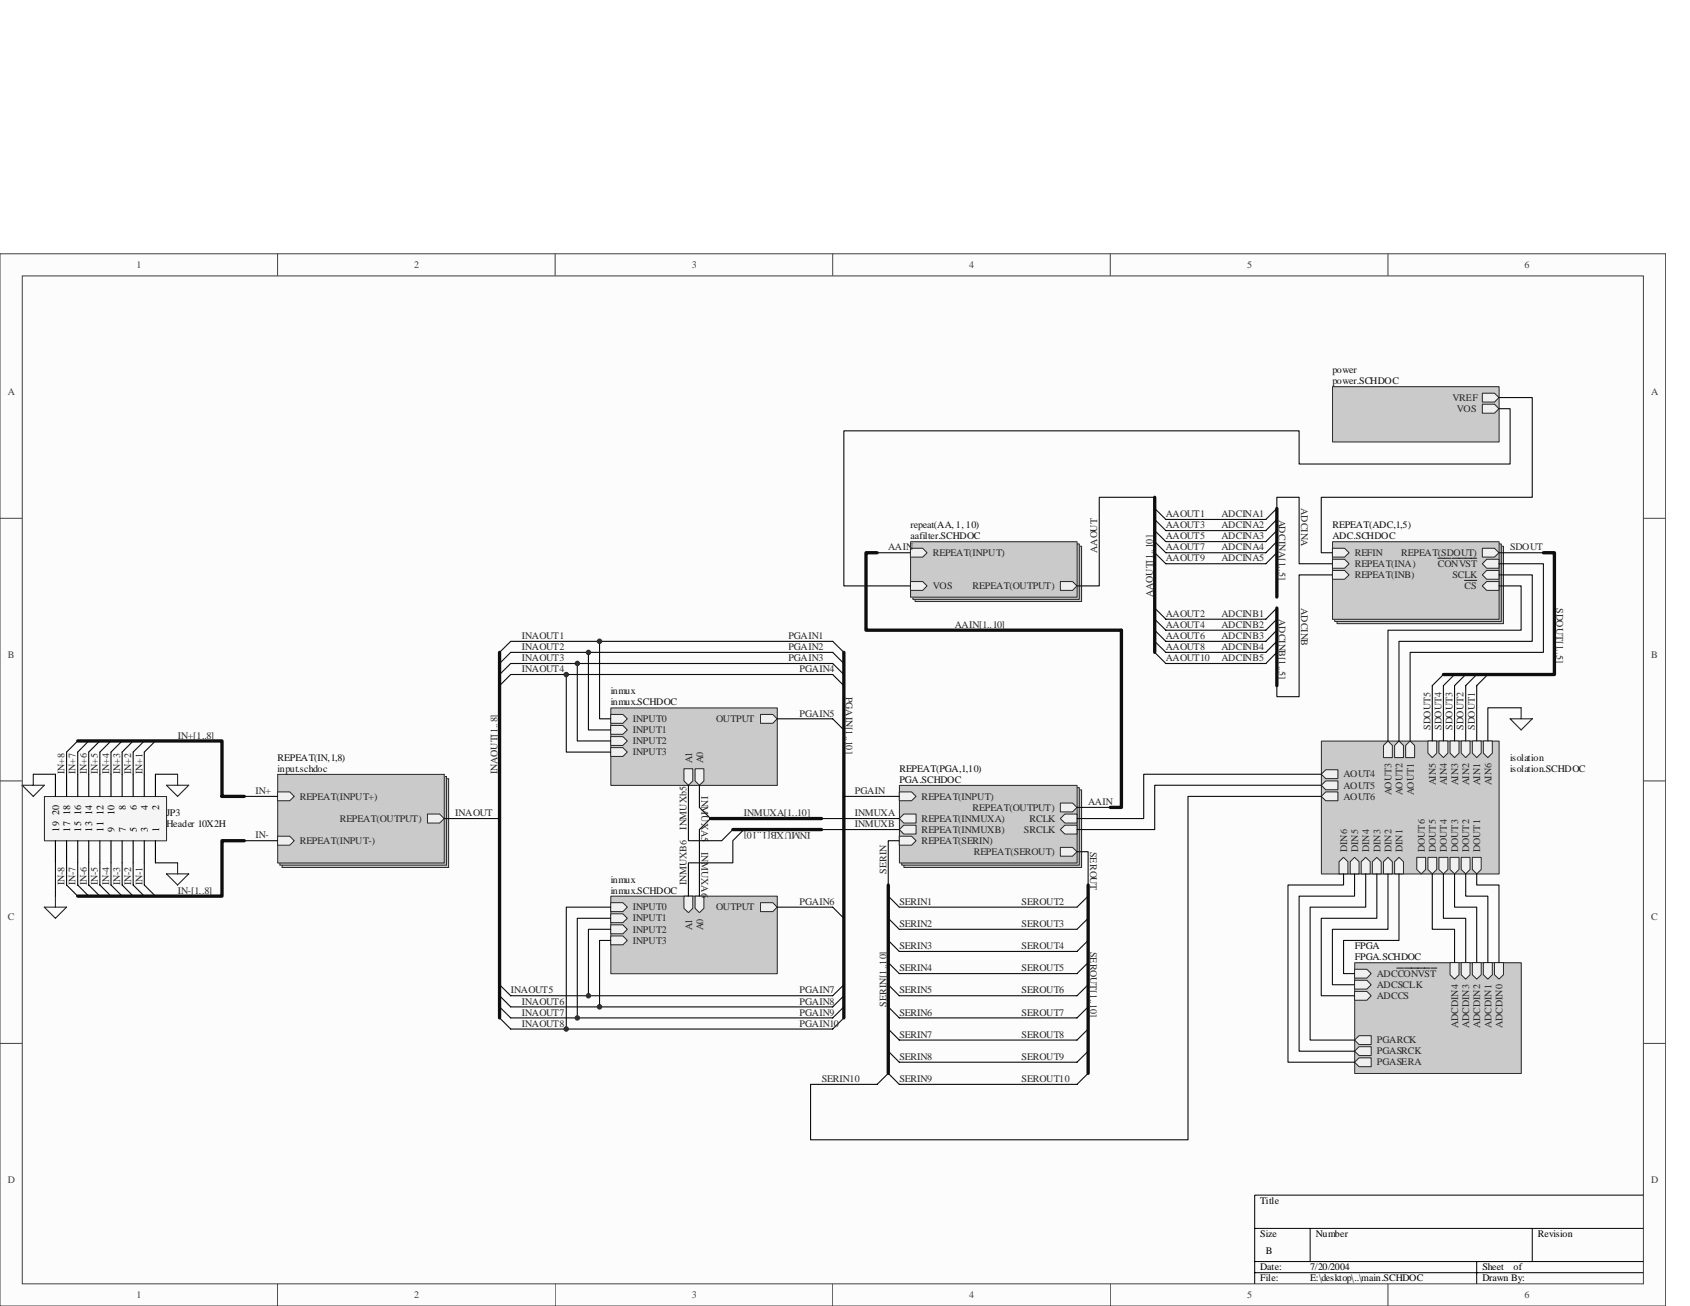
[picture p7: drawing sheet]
<svg xmlns="http://www.w3.org/2000/svg" width="279mm" height="216mm" viewBox="0 0 279 216" stroke-linecap="round" stroke-linejoin="round" font-family="sans-serif">
<path d="M0 42h275.4v173.9h-275.4z" fill="#fcfcfc"/>
<path d="M0 42h275.4v173.9h-275.4z" fill="none" stroke="#404040" stroke-width=".17"/>
<path d="M3.7 45.6h268v166.6h-268z" fill="#fcfcfc"/>
<g fill="none" stroke="#404040" stroke-width=".17">
<path d="M3.7 45.6h268v166.6h-268zM45.9 41.9v3.7M91.8 41.9v3.7M137.7 41.9v3.7M183.6 41.9v3.7M229.5 41.9v3.7M0 85.7h3.7M271.7 85.7h3.7M0 129.1h3.7M271.7 129.1h3.7M0 172.5h3.7M271.7 172.5h3.7"/>
<path d="M45.9 212.2v3.7M91.8 212.2v3.7M137.7 212.2v3.7M183.6 212.2v3.7M229.5 212.2v3.7"/>
</g>
<path d="M271.7 197.6h-64.3v14.6M207.4 203.1h64.3M207.4 208.6h64.3M207.4 210.4h64.3M216.6 203.1v5.5M244.1 208.6v3.6M253.3 203.1v5.5" fill="none" stroke="#000" stroke-width=".17"/>
<path d="M46.7 128.8h27.5v14.6h-27.5z" fill="#cacaca"/>
<path d="M46.6 128.7h27.6v14.7h-27.6z" fill="none" stroke="#262626" stroke-width=".17"/>
<path d="M46.3 128.4h27.5v14.6h-27.5z" fill="#cacaca"/>
<path d="M46.3 128.4h27.5v14.6h-27.5z" fill="none" stroke="#262626" stroke-width=".17"/>
<path d="M45.9 128h27.5v14.7h-27.5z" fill="#cacaca"/>
<path d="M45.9 128h27.5v14.7h-27.5z" fill="none" stroke="#262626" stroke-width=".17"/>
<g fill="#f0f0f0" stroke="#262626" stroke-width=".17">
<path d="M45.9 130.9h2l.7 .8-.7 .7h-2z" fill-rule="evenodd"/>
<path d="M45.9 138.2h2l.7 .8-.7 .7h-2z" fill-rule="evenodd"/>
<path d="M70.7 134.6h2l.7 .7-.7 .8h-2z" fill-rule="evenodd"/>
</g>
<path d="M40.4 131.7h5.5M40.4 139h5.5" fill="none" stroke="#0e0e0e" stroke-width=".18"/>
<path d="M7.4 131.7h20.1v7.3h-20.1z" fill="#f5f5f5"/>
<path d="M7.3 131.7h20.2v7.3h-20.2z" fill="none" stroke="#262626" stroke-width=".17"/>
<g fill="none" stroke="#000" stroke-width=".18">
<path d="M9.2 128v3.7M9.2 139v3.6M11 128v3.7M11 139v3.6M12.8 128v3.7M12.8 139v3.6M14.7 128v3.7M14.7 139v3.6M16.5 128v3.7M16.5 139v3.6M18.4 128v3.7M18.4 139v3.6"/>
<path d="M20.2 128v3.7M20.2 139v3.6M22 128v3.7M22 139v3.6M23.9 128v3.7M23.9 139v3.6M25.7 128v3.7M25.7 139v3.6"/>
</g>
<path d="M12.8 122.5h23.9v9.2h3.7M40.4 139h-3.7v9.1h-23.9" fill="none" stroke="#0e0e0e" stroke-width=".55"/>
<g fill="none" stroke="#0e0e0e" stroke-width=".18">
<path d="M5.5 128h3.7M12.8 122.5l-1.8 1.8v3.7M14.7 122.5l-1.9 1.8v3.7M16.5 122.5l-1.8 1.8v3.7M18.4 122.5l-1.9 1.8v3.7M20.2 122.5l-1.8 1.8v3.7M22 122.5l-1.8 1.8v3.7M23.9 122.5l-1.9 1.8v3.7M25.7 122.5l-1.8 1.8v3.7M25.7 128h3.7M9.2 142.6v5.5M11 142.6v3.7l1.8 1.8"/>
<path d="M12.8 142.6v3.7l1.9 1.8M14.7 142.6v3.7l1.8 1.8M16.5 142.6v3.7l1.9 1.8M18.4 142.6v3.7l1.8 1.8M20.2 142.6v3.7l1.8 1.8M22 142.6v3.7l1.9 1.8M23.9 142.6v3.7l1.8 1.8M25.7 142.6h3.7"/>
</g>
<path d="M3.7 129.8h3.6l-1.8 1.9zM5.5 128v1.8M27.5 129.8h3.7l-1.8 1.9zM29.4 128v1.8M7.3 150h3.7l-1.8 1.8zM9.2 148.1v1.9M27.5 144.5h3.7l-1.8 1.8zM29.4 142.6v1.9" fill="none" stroke="#262626" stroke-width=".18"/>
<path d="M151.3 90.3h27.5v9.1h-27.5z" fill="#cacaca"/>
<path d="M151.3 90.3h27.5v9.1h-27.5z" fill="none" stroke="#262626" stroke-width=".17"/>
<path d="M150.9 89.9h27.5v9.2h-27.5z" fill="#cacaca"/>
<path d="M150.9 89.9h27.5v9.2h-27.5z" fill="none" stroke="#262626" stroke-width=".17"/>
<path d="M150.6 89.6h27.5v9.1h-27.5z" fill="#cacaca"/>
<path d="M150.5 89.6h27.6v9.1h-27.6z" fill="none" stroke="#262626" stroke-width=".17"/>
<g fill="#f0f0f0" stroke="#262626" stroke-width=".17">
<path d="M175.3 96.1h2l.8 .8-.8 .7h-2z" fill-rule="evenodd"/>
<path d="M150.5 90.6h2l.8 .8-.8 .7h-2z" fill-rule="evenodd"/>
<path d="M150.5 96.1h2l.8 .8-.8 .7h-2z" fill-rule="evenodd"/>
</g>
<path d="M82.6 107.8l1.8-1.8h53.3l1.8 1.8M82.6 109.7l1.8-1.9h53.3l1.8 1.9M82.6 111.5l1.8-1.8h53.3l1.8 1.8M82.6 113.3l1.8-1.8h53.3l1.8 1.8M73.4 135.3h9.2M82.6 162.8l1.8 1.8h53.3l1.8-1.8M82.6 164.6l1.8 1.9h53.3l1.8-1.9M82.6 166.5l1.8 1.8h53.3l1.8-1.8M82.6 168.3l1.8 1.8h53.3l1.8-1.8" fill="none" stroke="#0e0e0e" stroke-width=".18"/>
<path d="M82.6 107.8v60.5M139.5 107.8v60.5" fill="none" stroke="#0e0e0e" stroke-width=".55"/>
<path d="M101 117.1h27.5v12.7h-27.5z" fill="#cacaca"/>
<path d="M101 117h27.5v12.8h-27.5z" fill="none" stroke="#262626" stroke-width=".17"/>
<g fill="#f0f0f0" stroke="#262626" stroke-width=".17">
<path d="M101 118.1h2l.7 .7-.7 .8h-2z" fill-rule="evenodd"/>
<path d="M101 119.9h2l.7 .8-.7 .7h-2z" fill-rule="evenodd"/>
<path d="M101 121.8h2l.7 .7-.7 .7h-2z" fill-rule="evenodd"/>
<path d="M101 123.6h2l.7 .7-.7 .8h-2z" fill-rule="evenodd"/>
<path d="M114.9 127.1h1.5v2l-.8 .7-.7-.7z" fill-rule="evenodd"/>
<path d="M113.1 127.1h1.4v2l-.7 .7-.7-.7z" fill-rule="evenodd"/>
<path d="M125.7 118.1h2.1l.7 .7-.7 .8h-2.1z" fill-rule="evenodd"/>
</g>
<path d="M93.6 111.5v12.8h7.4M95.4 109.7v12.8h5.6M97.3 107.8v12.9h3.7M99.1 106v12.8h1.9M128.5 118.8h9.2l1.8 1.9" fill="none" stroke="#0e0e0e" stroke-width=".18"/>
<path d="M101 148.2h27.5v12.8h-27.5z" fill="#cacaca"/>
<path d="M101 148.1h27.5v12.9h-27.5z" fill="none" stroke="#262626" stroke-width=".17"/>
<g fill="#f0f0f0" stroke="#262626" stroke-width=".17">
<path d="M101 149.2h2l.7 .8-.7 .7h-2z" fill-rule="evenodd"/>
<path d="M101 151.1h2l.7 .7-.7 .7h-2z" fill-rule="evenodd"/>
<path d="M101 152.9h2l.7 .7-.7 .8h-2z" fill-rule="evenodd"/>
<path d="M101 154.7h2l.7 .8-.7 .7h-2z" fill-rule="evenodd"/>
<path d="M114.9 148.1h1.5v2.1l-.8 .7-.7-.7z" fill-rule="evenodd"/>
<path d="M113.1 148.1h1.4v2.1l-.7 .7-.7-.7z" fill-rule="evenodd"/>
<path d="M125.7 149.2h2.1l.7 .8-.7 .7h-2.1z" fill-rule="evenodd"/>
</g>
<path d="M128.5 150h9.2l1.8 1.8" fill="none" stroke="#0e0e0e" stroke-width=".18"/>
<path d="M149.5 130.6h29.3v12.8h-29.3z" fill="#cacaca"/>
<path d="M149.4 130.6h29.4v12.8h-29.4z" fill="none" stroke="#262626" stroke-width=".17"/>
<path d="M149.1 130.2h29.3v12.8h-29.3z" fill="#cacaca"/>
<path d="M149.1 130.2h29.3v12.8h-29.3z" fill="none" stroke="#262626" stroke-width=".17"/>
<path d="M148.7 129.9h29.4v12.8h-29.4z" fill="#cacaca"/>
<path d="M148.7 129.8h29.4v12.9h-29.4z" fill="none" stroke="#262626" stroke-width=".17"/>
<g fill="#f0f0f0" stroke="#262626" stroke-width=".17">
<path d="M175.3 132.8h2l.8 .7-.8 .7h-2z" fill-rule="evenodd"/>
<path d="M148.7 130.9h2l.7 .8-.7 .7h-2z" fill-rule="evenodd"/>
<path d="M148.7 138.2h2l.7 .8-.7 .7h-2z" fill-rule="evenodd"/>
<path d="M175.3 137.1l.7-.7h2.1v1.5h-2.1z" fill-rule="evenodd"/>
<path d="M175.3 135.3l.7-.7h2.1v1.5h-2.1z" fill-rule="evenodd"/>
<path d="M175.3 140.1h2l.8 .7-.8 .7h-2z" fill-rule="evenodd"/>
<path d="M148.7 135.3l.7-.7h2v1.5h-2z" fill-rule="evenodd"/>
<path d="M148.7 137.1l.7-.7h2v1.5h-2z" fill-rule="evenodd"/>
</g>
<path d="M145 91.4h5.5M178.1 133.5h5.5" fill="none" stroke="#0e0e0e" stroke-width=".18"/>
<path d="M145 91.4h-1.8v12.8h42.2" fill="none" stroke="#0e0e0e" stroke-width=".55"/>
<path d="M221.1 90.3h27.5v12.8h-27.5z" fill="#cacaca"/>
<path d="M221 90.3h27.6v12.8h-27.6z" fill="none" stroke="#262626" stroke-width=".17"/>
<path d="M220.7 89.9h27.5v12.8h-27.5z" fill="#cacaca"/>
<path d="M220.7 89.9h27.5v12.8h-27.5z" fill="none" stroke="#262626" stroke-width=".17"/>
<path d="M220.3 89.6h27.5v12.8h-27.5z" fill="#cacaca"/>
<path d="M220.3 89.6h27.5v12.8h-27.5z" fill="none" stroke="#262626" stroke-width=".17"/>
<g fill="#f0f0f0" stroke="#262626" stroke-width=".17">
<path d="M220.3 90.6h2l.7 .8-.7 .7h-2z" fill-rule="evenodd"/>
<path d="M220.3 92.5h2l.7 .7-.7 .7h-2z" fill-rule="evenodd"/>
<path d="M220.3 94.3h2l.7 .7-.7 .8h-2z" fill-rule="evenodd"/>
<path d="M245.8 92.5h2v1.4h-2l-.7-.7z" fill-rule="evenodd"/>
</g>
<path d="M237.7 92.3h2.2M240.1 92.3h4" fill="none" stroke="#262626" stroke-width=".18"/>
<path d="M245.8 96.1h2v1.5h-2l-.7-.7z" fill-rule="evenodd" fill="#f0f0f0" stroke="#262626" stroke-width=".17"/>
<path d="M242.1 95.9h2" fill="none" stroke="#262626" stroke-width=".18"/>
<g fill="#f0f0f0" stroke="#262626" stroke-width=".17">
<path d="M245.8 94.3h2v1.5h-2l-.7-.8z" fill-rule="evenodd"/>
<path d="M245.1 90.6h2l.7 .8-.7 .7h-2z" fill-rule="evenodd"/>
</g>
<path d="M218.5 122.5h29.3v22h-29.3z" fill="#cacaca"/>
<path d="M218.5 122.5h29.3v22h-29.3z" fill="none" stroke="#262626" stroke-width=".17"/>
<g fill="#f0f0f0" stroke="#262626" stroke-width=".17">
<path d="M243.4 122.5h1.5v2l-.8 .7-.7-.7z" fill-rule="evenodd"/>
<path d="M241.6 122.5h1.4v2l-.7 .7-.7-.7z" fill-rule="evenodd"/>
<path d="M239.7 122.5h1.5v2l-.7 .7-.8-.7z" fill-rule="evenodd"/>
<path d="M237.9 122.5h1.5v2l-.8 .7-.7-.7z" fill-rule="evenodd"/>
<path d="M236.1 122.5h1.4v2l-.7 .7-.7-.7z" fill-rule="evenodd"/>
<path d="M245.2 122.5h1.5v2l-.7 .7-.8-.7z" fill-rule="evenodd"/>
<path d="M243.4 141.7h1.5v2l-.8 .8-.7-.8z" fill-rule="evenodd"/>
<path d="M241.6 141.7h1.4v2l-.7 .8-.7-.8z" fill-rule="evenodd"/>
<path d="M239.7 141.7h1.5v2l-.7 .8-.8-.8z" fill-rule="evenodd"/>
<path d="M237.9 141.7h1.5v2l-.8 .8-.7-.8z" fill-rule="evenodd"/>
<path d="M236.1 141.7h1.4v2l-.7 .8-.7-.8z" fill-rule="evenodd"/>
<path d="M234.2 141.7h1.5v2l-.7 .8-.8-.8z" fill-rule="evenodd"/>
<path d="M232.4 123.2l.7-.7 .8 .7v2h-1.5z" fill-rule="evenodd"/>
<path d="M231.3 122.5l.7 .7v2h-1.4v-2z" fill-rule="evenodd"/>
<path d="M228.7 123.2l.8-.7 .7 .7v2h-1.5z" fill-rule="evenodd"/>
<path d="M219.2 127.3h2v1.4h-2l-.8-.7z" fill-rule="evenodd"/>
<path d="M218.4 129.8l.8-.7h2v1.5h-2z" fill-rule="evenodd"/>
<path d="M219.2 130.9h2v1.5h-2l-.8-.7z" fill-rule="evenodd"/>
<path d="M230.6 142.5l.7-.8 .7 .8v2h-1.4z" fill-rule="evenodd"/>
<path d="M228.7 142.5l.8-.8 .7 .8v2h-1.5z" fill-rule="evenodd"/>
<path d="M226.9 142.5l.7-.8 .7 .8v2h-1.4z" fill-rule="evenodd"/>
<path d="M225 142.5l.8-.8 .7 .8v2h-1.5z" fill-rule="evenodd"/>
<path d="M223.2 142.5l.7-.8 .8 .8v2h-1.5z" fill-rule="evenodd"/>
<path d="M221.4 142.5l.7-.8 .7 .8v2h-1.4z" fill-rule="evenodd"/>
</g>
<path d="M247.8 96.9h3.7v7.3h-22v18.3M247.8 95h5.5v11h-22v16.5M247.8 93.2h7.4v14.6h-22.1v14.7M247.8 91.4h7.4M238.6 111.5l-1.8 1.8v9.2M240.5 111.5l-1.9 1.8v9.2M242.3 111.5l-1.8 1.8v9.2M244.1 111.5l-1.8 1.8v9.2M246 111.5l-1.9 1.8v9.2" fill="none" stroke="#0e0e0e" stroke-width=".18"/>
<path d="M255.2 91.4h1.8v20.1h-18.4" fill="none" stroke="#0e0e0e" stroke-width=".55"/>
<g fill="#262626" stroke="#262626" stroke-width=".17">
<circle cx="99.1" cy="106" r=".37"/>
<circle cx="97.3" cy="107.9" r=".36"/>
<circle cx="95.5" cy="109.7" r=".37"/>
<circle cx="93.6" cy="111.5" r=".37"/>
</g>
<path d="M220.3 63.9h27.5v9.2h-27.5z" fill="#cacaca"/>
<path d="M220.3 63.9h27.5v9.2h-27.5z" fill="none" stroke="#262626" stroke-width=".17"/>
<g fill="#f0f0f0" stroke="#262626" stroke-width=".17">
<path d="M245.1 65h2l.7 .7-.7 .8h-2z" fill-rule="evenodd"/>
<path d="M245.1 66.8h2l.7 .8-.7 .7h-2z" fill-rule="evenodd"/>
</g>
<path d="M247.8 65.7h5.5v16.5h-34.9v9.2h1.9" fill="none" stroke="#0e0e0e" stroke-width=".18"/>
<path d="M224 159.2h27.5v18.3h-27.5z" fill="#cacaca"/>
<path d="M224 159.2h27.5v18.3h-27.5z" fill="none" stroke="#262626" stroke-width=".17"/>
<g fill="#f0f0f0" stroke="#262626" stroke-width=".17">
<path d="M247.1 159.1h1.5v2l-.8 .8-.7-.8z" fill-rule="evenodd"/>
<path d="M245.2 159.1h1.5v2l-.7 .8-.8-.8z" fill-rule="evenodd"/>
<path d="M243.4 159.1h1.5v2l-.8 .8-.7-.8z" fill-rule="evenodd"/>
<path d="M241.6 159.1h1.4v2l-.7 .8-.7-.8z" fill-rule="evenodd"/>
<path d="M239.7 159.1h1.5v2l-.7 .8-.8-.8z" fill-rule="evenodd"/>
<path d="M223.9 162.1h2.1l.7 .7-.7 .7h-2.1z" fill-rule="evenodd"/>
<path d="M223.9 163.9h2.1l.7 .7-.7 .8h-2.1z" fill-rule="evenodd"/>
<path d="M223.9 160.2h2.1l.7 .8-.7 .7h-2.1z" fill-rule="evenodd"/>
</g>
<path d="M230.9 160h1.1M232.2 160h4.2M236.6 160h.9" fill="none" stroke="#262626" stroke-width=".18"/>
<g fill="#f0f0f0" stroke="#262626" stroke-width=".17">
<path d="M223.9 171.9l.8-.7h2v1.5h-2z" fill-rule="evenodd"/>
<path d="M223.9 173.8l.8-.8h2v1.5h-2z" fill-rule="evenodd"/>
<path d="M223.9 175.6l.8-.7h2v1.4h-2z" fill-rule="evenodd"/>
</g>
<g fill="none" stroke="#0e0e0e" stroke-width=".18">
<path d="M247.8 67.6h1.9v9.1h-34.9v-5.5h-75.3v25.7h11M190.9 82.2h-9.2v14.7h-3.6M190.9 84.1l1.8 1.8h16.6l1.8-1.8v-1.9h3.7v11h5.5M190.9 85.9l1.8 1.8h16.6l1.8-1.8M190.9 87.7l1.8 1.8h16.6l1.8-1.8M190.9 89.5l1.8 1.9h16.6l1.8-1.9M190.9 91.4l1.8 1.8h16.6l1.8-1.8M220.3 95h-5.5v20.2h-3.7v-1.9M190.9 100.5l1.8 1.9h16.6l1.8-1.9M190.9 102.4l1.8 1.8h16.6l1.8-1.8M190.9 104.2l1.8 1.8h16.6l1.8-1.8M190.9 106l1.8 1.8h16.6l1.8-1.8"/>
<path d="M190.9 107.8l1.8 1.9h16.6l1.8-1.9M251.5 117h-5.5v5.5M113.8 129.8v9.2h5.5l1.9-1.9M115.6 129.8v3.7l1.9 1.8-1.9 1.8v11M123 137.1l-1.8 1.9v3.6h-7.4v5.5M135.8 135.3h12.9M135.8 137.1h12.9M139.5 131.7h9.2M148.7 139h-1.8v7.3M218.4 128h-29.3v7.3h-11M218.4 129.8h-27.5v7.3h-12.8M218.4 131.7h-22v56.7h-62.4v-9.1h11l1.9-1.9 1.8 1.9h29.4l1.8-1.9"/>
<path d="M101 150h-7.4v20.1M101 151.8h-5.6v16.5M101 153.6h-3.7v11M101 155.5h-1.9v11M146.9 148.1l1.8 1.9h29.4l1.8-1.9M146.9 151.8l1.8 1.8h29.4l1.8-1.8M146.9 155.5l1.8 1.8h29.4l1.8-1.8M146.9 159.1l1.8 1.9h29.4l1.8-1.9M178.1 140.8h1.8v5.5M222.1 144.5v1.8h-9.2v29.3h11M223.9 144.5v3.6h-9.1v25.7h9.1M225.8 144.5v5.5h-9.2v21.9h7.3"/>
<path d="M227.6 144.5v7.3h-9.2v12.8h5.5M229.5 144.5v9.1h-9.2v9.2h3.6M231.3 144.5v11h-9.2v5.5h1.8M236.8 144.5v9.1h3.7v5.5M238.6 144.5v7.3h3.7v7.3M240.5 144.5v5.5h3.6v9.1M242.3 144.5v3.6h3.7v11M244.1 144.5v1.8h3.7v12.8M146.9 162.8l1.8 1.8h29.4l1.8-1.8M146.9 166.5l1.8 1.8h29.4l1.8-1.8M146.9 170.1l1.8 1.8h29.4l1.8-1.8M146.9 173.8l1.8 1.8h29.4l1.8-1.8"/>
</g>
<path d="M249.7 118.8h3.6l-1.8 1.9zM251.5 117v1.8" fill="none" stroke="#262626" stroke-width=".18"/>
<path d="M190.9 82.2v25.6M211.1 84.1v14.6M185.4 104.2v29.3h-1.8M211.1 100.5v12.8M117.5 135.3h18.3M121.2 137.1h14.6M146.9 146.3v31.1M179.9 146.3v31.1" fill="none" stroke="#0e0e0e" stroke-width=".55"/>
<g fill="#262626" stroke="#262626" stroke-width=".17">
<circle cx="93.6" cy="170.1" r=".37"/>
<circle cx="95.5" cy="168.3" r=".37"/>
<circle cx="97.3" cy="164.6" r=".36"/>
<circle cx="99.1" cy="166.4" r=".37"/>
</g>
<g font-size="1.7" fill="#404040">
<text x="22.6" y="44.3">1</text>
<text x="68.5" y="44.3">2</text>
<text x="114.4" y="44.3">3</text>
<text x="160.3" y="44.3">4</text>
<text x="206.2" y="44.3">5</text>
<text x="252.1" y="44.3">6</text>
<text x="1.3" y="65.3">A</text>
<text x="273" y="65.3">A</text>
<text x="1.3" y="108.8">B</text>
<text x="273" y="108.8">B</text>
<text x="1.3" y="152.1">C</text>
<text x="273" y="152.1">C</text>
<text x="1.3" y="195.6">D</text>
<text x="273" y="195.6">D</text>
<text x="22.6" y="214.6">1</text>
<text x="68.5" y="214.6">2</text>
<text x="114.4" y="214.6">3</text>
<text x="160.3" y="214.6">4</text>
<text x="206.2" y="214.6">5</text>
<text x="252.1" y="214.6">6</text>
</g>
<g font-size="1.7" fill="#0e0e0e">
<text x="220.3" y="61.7">power</text>
<text x="220.3" y="63.5">power.SCHDOC</text>
<text x="150.5" y="87.3">repeat(AA, 1, 10)</text>
<text x="150.5" y="89.2">aafilter.SCHDOC</text>
<text x="220.3" y="87.3">REPEAT(ADC,1,5)</text>
<text x="220.3" y="89.2">ADC.SCHDOC</text>
<text x="101" y="114.8">inmux</text>
<text x="101" y="116.6">inmux.SCHDOC</text>
<text x="45.9" y="125.8">REPEAT(IN,1,8)</text>
<text x="249.7" y="125.8">isolation</text>
<text x="45.9" y="127.6">input.schdoc</text>
<text x="148.7" y="127.6">REPEAT(PGA,1,10)</text>
<text x="148.7" y="129.4">PGA.SCHDOC</text>
<text x="249.7" y="127.6">isolation.SCHDOC</text>
<text x="27.5" y="136.8">Header 10X2H</text>
<text x="27.5" y="134.9">JP3</text>
<text x="101" y="145.9">inmux</text>
<text x="101" y="147.7">inmux.SCHDOC</text>
<text x="224" y="156.9">FPGA</text>
<text x="224" y="158.7">FPGA.SCHDOC</text>
</g>
<g font-size="1.7" fill="#262626">
<text x="240.1" y="66.3">VREF</text>
<text x="240.9" y="68.1">VOS</text>
<text x="192.7" y="85.5">AAOUT1</text>
<text x="192.7" y="87.3">AAOUT3</text>
<text x="192.7" y="89.2">AAOUT5</text>
<text x="201.9" y="85.5">ADCINA1</text>
<text x="201.9" y="87.3">ADCINA2</text>
<text x="201.9" y="89.2">ADCINA3</text>
<text x="211.4" y="85.9" transform="rotate(90 211.4 85.9)">ADCINA[1..5]</text>
<text x="215.1" y="84.1" transform="rotate(90 215.1 84.1)">ADCINA</text>
<text x="146.9" y="91">AAIN</text>
<text x="154.2" y="91.9">REPEAT(INPUT)</text>
<text x="181.4" y="91.4" transform="rotate(-90 181.4 91.4)">AAOUT</text>
<text x="192.7" y="91">AAOUT7</text>
<text x="192.7" y="92.8">AAOUT9</text>
<text x="201.9" y="91">ADCINA4</text>
<text x="201.9" y="92.8">ADCINA5</text>
<text x="224" y="91.9">REFIN</text>
<text x="224" y="93.7">REPEAT(INA)</text>
<text x="224" y="95.6">REPEAT(INB)</text>
<text x="231.7" y="91.9">REPEAT(SDOUT)</text>
<text x="237.7" y="93.7">CONVST</text>
<text x="240.1" y="95.6">SCLK</text>
<text x="249.7" y="91">SDOUT</text>
<text x="154.2" y="97.4">VOS</text>
<text x="160.8" y="97.4">REPEAT(OUTPUT)</text>
<text x="190.6" y="98.7" transform="rotate(-90 190.6 98.7)">AAOUT[1..10]</text>
<text x="192.7" y="102">AAOUT2</text>
<text x="201.9" y="102">ADCINB1</text>
<text x="215.1" y="100.5" transform="rotate(90 215.1 100.5)">ADCINB</text>
<text x="242.1" y="97.4">CS</text>
<text x="257.3" y="100.5" transform="rotate(90 257.3 100.5)">SDOUT[1..5]</text>
<text x="86.3" y="105.6">INAOUT1</text>
<text x="86.3" y="107.5">INAOUT2</text>
<text x="130.3" y="105.6">PGAIN1</text>
<text x="130.3" y="107.5">PGAIN2</text>
<text x="157.9" y="103.8">AAIN[1..10]</text>
<text x="192.7" y="103.8">AAOUT4</text>
<text x="192.7" y="105.6">AAOUT6</text>
<text x="192.7" y="107.5">AAOUT8</text>
<text x="201.9" y="103.8">ADCINB2</text>
<text x="201.9" y="105.6">ADCINB3</text>
<text x="201.9" y="107.5">ADCINB4</text>
<text x="211.4" y="102.4" transform="rotate(90 211.4 102.4)">ADCINB[1..5]</text>
<text x="86.3" y="109.3">INAOUT3</text>
<text x="86.3" y="111.1">INAOUT4</text>
<text x="130.3" y="109.3">PGAIN3</text>
<text x="132.2" y="111.1">PGAIN4</text>
<text x="192.7" y="109.3">AAOUT10</text>
<text x="201.9" y="109.3">ADCINB5</text>
<text x="104.6" y="119.4">INPUT0</text>
<text x="118.4" y="119.4">OUTPUT</text>
<text x="132.2" y="118.4">PGAIN5</text>
<text x="139.8" y="115.2" transform="rotate(90 139.8 115.2)">PGAIN[1..10]</text>
<text x="29.4" y="122.1">IN+[1..8]</text>
<text x="104.6" y="121.2">INPUT1</text>
<text x="104.6" y="123">INPUT2</text>
<text x="104.6" y="124.9">INPUT3</text>
<text x="236.5" y="120.7" transform="rotate(-90 236.5 120.7)">SDOUT5</text>
<text x="238.3" y="120.7" transform="rotate(-90 238.3 120.7)">SDOUT4</text>
<text x="240.2" y="120.7" transform="rotate(-90 240.2 120.7)">SDOUT3</text>
<text x="242" y="120.7" transform="rotate(-90 242 120.7)">SDOUT2</text>
<text x="243.8" y="120.7" transform="rotate(-90 243.8 120.7)">SDOUT1</text>
<text x="10.7" y="128" transform="rotate(-90 10.7 128)">IN+8</text>
<text x="12.5" y="128" transform="rotate(-90 12.5 128)">IN+7</text>
<text x="14.4" y="128" transform="rotate(-90 14.4 128)">IN+6</text>
<text x="16.2" y="128" transform="rotate(-90 16.2 128)">IN+5</text>
<text x="18" y="128" transform="rotate(-90 18 128)">IN+4</text>
<text x="19.9" y="128" transform="rotate(-90 19.9 128)">IN+3</text>
<text x="21.7" y="128" transform="rotate(-90 21.7 128)">IN+2</text>
<text x="23.5" y="128" transform="rotate(-90 23.5 128)">IN+1</text>
<text x="42.2" y="131.3">IN+</text>
<text x="82.3" y="128" transform="rotate(-90 82.3 128)">INAOUT[1..8]</text>
<text x="114.4" y="126.2" transform="rotate(-90 114.4 126.2)">A1</text>
<text x="116" y="131.7" transform="rotate(90 116 131.7)">INMUXA5</text>
<text x="116.2" y="126.2" transform="rotate(-90 116.2 126.2)">A0</text>
<text x="141.4" y="131.3">PGAIN</text>
<text x="222.1" y="128.5">AOUT4</text>
<text x="222.1" y="130.4">AOUT5</text>
<text x="230.1" y="131.5" transform="rotate(-90 230.1 131.5)">AOUT3</text>
<text x="231.9" y="131.5" transform="rotate(-90 231.9 131.5)">AOUT2</text>
<text x="233.7" y="131.5" transform="rotate(-90 233.7 131.5)">AOUT1</text>
<text x="237.4" y="129.8" transform="rotate(-90 237.4 129.8)">AIN5</text>
<text x="239.2" y="129.8" transform="rotate(-90 239.2 129.8)">AIN4</text>
<text x="241.1" y="129.8" transform="rotate(-90 241.1 129.8)">AIN3</text>
<text x="242.9" y="129.8" transform="rotate(-90 242.9 129.8)">AIN2</text>
<text x="244.7" y="129.8" transform="rotate(-90 244.7 129.8)">AIN1</text>
<text x="246.6" y="129.8" transform="rotate(-90 246.6 129.8)">AIN6</text>
<text x="49.6" y="132.2">REPEAT(INPUT+)</text>
<text x="56.2" y="135.8">REPEAT(OUTPUT)</text>
<text x="75.3" y="134.9">INAOUT</text>
<text x="113.5" y="137.2" transform="rotate(-90 113.5 137.2)">INMUXb5</text>
<text x="123" y="134.9">INMUXA[1..10]</text>
<text x="134" y="137.5" transform="rotate(180 134 137.5)">INMUXB[1..10]</text>
<text x="141.4" y="134.9">INMUXA</text>
<text x="141.4" y="136.8">INMUXB</text>
<text x="152.4" y="132.2">REPEAT(INPUT)</text>
<text x="152.4" y="135.8">REPEAT(INMUXA)</text>
<text x="152.4" y="137.7">REPEAT(INMUXB)</text>
<text x="160.8" y="134">REPEAT(OUTPUT)</text>
<text x="169.2" y="137.7">SRCLK</text>
<text x="170.2" y="135.8">RCLK</text>
<text x="179.9" y="133.1">AAIN</text>
<text x="222.1" y="132.2">AOUT6</text>
<text x="42.2" y="138.6">IN-</text>
<text x="49.6" y="139.5">REPEAT(INPUT-)</text>
<text x="116" y="140.8" transform="rotate(90 116 140.8)">INMUXA6</text>
<text x="152.4" y="139.5">REPEAT(SERIN)</text>
<text x="161" y="141.4">REPEAT(SEROUT)</text>
<text x="180.2" y="140.8" transform="rotate(90 180.2 140.8)">SEROUT</text>
<text x="222.7" y="140.8" transform="rotate(-90 222.7 140.8)">DIN6</text>
<text x="224.5" y="140.8" transform="rotate(-90 224.5 140.8)">DIN5</text>
<text x="226.4" y="140.8" transform="rotate(-90 226.4 140.8)">DIN4</text>
<text x="228.2" y="140.8" transform="rotate(-90 228.2 140.8)">DIN3</text>
<text x="230.1" y="140.8" transform="rotate(-90 230.1 140.8)">DIN2</text>
<text x="231.9" y="140.8" transform="rotate(-90 231.9 140.8)">DIN1</text>
<text x="235.6" y="140.8" transform="rotate(-90 235.6 140.8)">DOUT6</text>
<text x="237.4" y="140.8" transform="rotate(-90 237.4 140.8)">DOUT5</text>
<text x="239.2" y="140.8" transform="rotate(-90 239.2 140.8)">DOUT4</text>
<text x="241.1" y="140.8" transform="rotate(-90 241.1 140.8)">DOUT3</text>
<text x="242.9" y="140.8" transform="rotate(-90 242.9 140.8)">DOUT2</text>
<text x="244.7" y="140.8" transform="rotate(-90 244.7 140.8)">DOUT1</text>
<text x="10.7" y="146.3" transform="rotate(-90 10.7 146.3)">IN-8</text>
<text x="12.5" y="146.3" transform="rotate(-90 12.5 146.3)">IN-7</text>
<text x="14.4" y="146.3" transform="rotate(-90 14.4 146.3)">IN-6</text>
<text x="16.2" y="146.3" transform="rotate(-90 16.2 146.3)">IN-5</text>
<text x="18" y="146.3" transform="rotate(-90 18 146.3)">IN-4</text>
<text x="19.9" y="146.3" transform="rotate(-90 19.9 146.3)">IN-3</text>
<text x="21.7" y="146.3" transform="rotate(-90 21.7 146.3)">IN-2</text>
<text x="23.5" y="146.3" transform="rotate(-90 23.5 146.3)">IN-1</text>
<text x="29.4" y="147.7">IN-[1..8]</text>
<text x="113.5" y="146.3" transform="rotate(-90 113.5 146.3)">INMUXB6</text>
<text x="132.2" y="149.6">PGAIN6</text>
<text x="146.5" y="144.5" transform="rotate(-90 146.5 144.5)">SERIN</text>
<text x="148.7" y="149.6">SERIN1</text>
<text x="168.9" y="149.6">SEROUT2</text>
<text x="104.6" y="150.5">INPUT0</text>
<text x="104.6" y="152.3">INPUT1</text>
<text x="104.6" y="154.2">INPUT2</text>
<text x="104.6" y="156">INPUT3</text>
<text x="114.4" y="153.8" transform="rotate(-90 114.4 153.8)">A1</text>
<text x="116.2" y="153.8" transform="rotate(-90 116.2 153.8)">A0</text>
<text x="118.4" y="150.5">OUTPUT</text>
<text x="148.7" y="153.2">SERIN2</text>
<text x="168.9" y="153.2">SEROUT3</text>
<text x="148.7" y="156.9">SERIN3</text>
<text x="148.7" y="160.6">SERIN4</text>
<text x="168.9" y="156.9">SEROUT4</text>
<text x="168.9" y="160.6">SEROUT5</text>
<text x="180.2" y="157.3" transform="rotate(90 180.2 157.3)">SEROUT[1..10]</text>
<text x="227.6" y="161.5">ADCCONVST</text>
<text x="84.5" y="164.2">INAOUT5</text>
<text x="86.3" y="166.1">INAOUT6</text>
<text x="86.3" y="167.9">INAOUT7</text>
<text x="132.2" y="164.2">PGAIN7</text>
<text x="132.2" y="166.1">PGAIN8</text>
<text x="132.2" y="167.9">PGAIN9</text>
<text x="146.5" y="166.5" transform="rotate(-90 146.5 166.5)">SERIN[1..10]</text>
<text x="148.7" y="164.2">SERIN5</text>
<text x="148.7" y="167.9">SERIN6</text>
<text x="168.9" y="164.2">SEROUT6</text>
<text x="168.9" y="167.9">SEROUT7</text>
<text x="227.6" y="163.3">ADCSCLK</text>
<text x="227.6" y="165.1">ADCCS</text>
<text x="86.3" y="169.7">INAOUT8</text>
<text x="132.2" y="169.7">PGAIN10</text>
<text x="148.7" y="171.6">SERIN7</text>
<text x="168.9" y="171.6">SEROUT8</text>
<text x="227.6" y="172.5">PGARCK</text>
<text x="241.1" y="169.9" transform="rotate(-90 241.1 169.9)">ADCDIN4</text>
<text x="242.9" y="169.9" transform="rotate(-90 242.9 169.9)">ADCDIN3</text>
<text x="244.7" y="169.9" transform="rotate(-90 244.7 169.9)">ADCDIN2</text>
<text x="246.6" y="169.9" transform="rotate(-90 246.6 169.9)">ADCDIN1</text>
<text x="248.4" y="169.9" transform="rotate(-90 248.4 169.9)">ADCDIN0</text>
<text x="135.8" y="178.9">SERIN10</text>
<text x="148.7" y="175.2">SERIN8</text>
<text x="148.7" y="178.9">SERIN9</text>
<text x="168.9" y="178.9">SEROUT10</text>
<text x="168.9" y="175.2">SEROUT9</text>
<text x="227.6" y="174.3">PGASRCK</text>
<text x="227.6" y="176.1">PGASERA</text>
</g>
<g font-size="1.7">
<text x="9.8" y="137.5" transform="rotate(-90 9.8 137.5)">19</text>
<text x="9.8" y="134.8" transform="rotate(-90 9.8 134.8)">20</text>
<text x="11.6" y="137.5" transform="rotate(-90 11.6 137.5)">17</text>
<text x="11.6" y="134.8" transform="rotate(-90 11.6 134.8)">18</text>
<text x="13.4" y="137.5" transform="rotate(-90 13.4 137.5)">15</text>
<text x="13.4" y="134.8" transform="rotate(-90 13.4 134.8)">16</text>
<text x="15.3" y="137.5" transform="rotate(-90 15.3 137.5)">13</text>
<text x="15.3" y="134.8" transform="rotate(-90 15.3 134.8)">14</text>
<text x="17.1" y="137.5" transform="rotate(-90 17.1 137.5)">11</text>
<text x="17.1" y="134.8" transform="rotate(-90 17.1 134.8)">12</text>
<text x="18.9" y="137.5" transform="rotate(-90 18.9 137.5)">9</text>
<text x="18.9" y="134.8" transform="rotate(-90 18.9 134.8)">10</text>
<text x="20.8" y="137.5" transform="rotate(-90 20.8 137.5)">7</text>
<text x="20.8" y="133.9" transform="rotate(-90 20.8 133.9)">8</text>
<text x="22.6" y="137.5" transform="rotate(-90 22.6 137.5)">5</text>
<text x="22.6" y="133.9" transform="rotate(-90 22.6 133.9)">6</text>
<text x="24.4" y="137.5" transform="rotate(-90 24.4 137.5)">3</text>
<text x="24.4" y="133.9" transform="rotate(-90 24.4 133.9)">4</text>
<text x="26.3" y="137.5" transform="rotate(-90 26.3 137.5)">1</text>
<text x="26.3" y="133.9" transform="rotate(-90 26.3 133.9)">2</text>
<text x="208.4" y="199">Title</text>
<text x="208.4" y="204.5">Size</text>
<text x="209.3" y="207.3">B</text>
<text x="217.5" y="204.5">Number</text>
<text x="254.3" y="204.5">Revision</text>
<text x="208.4" y="210">Date:</text>
<text x="208.4" y="211.8">File:</text>
<text x="216.6" y="211.8">E:\desktop\..\main.SCHDOC</text>
<text x="216.6" y="210">7/20/2004</text>
<text x="245.1" y="210">Sheet</text>
<text x="245.1" y="211.8">Drawn By:</text>
<text x="250.2" y="210">of</text>
</g>
</svg>
